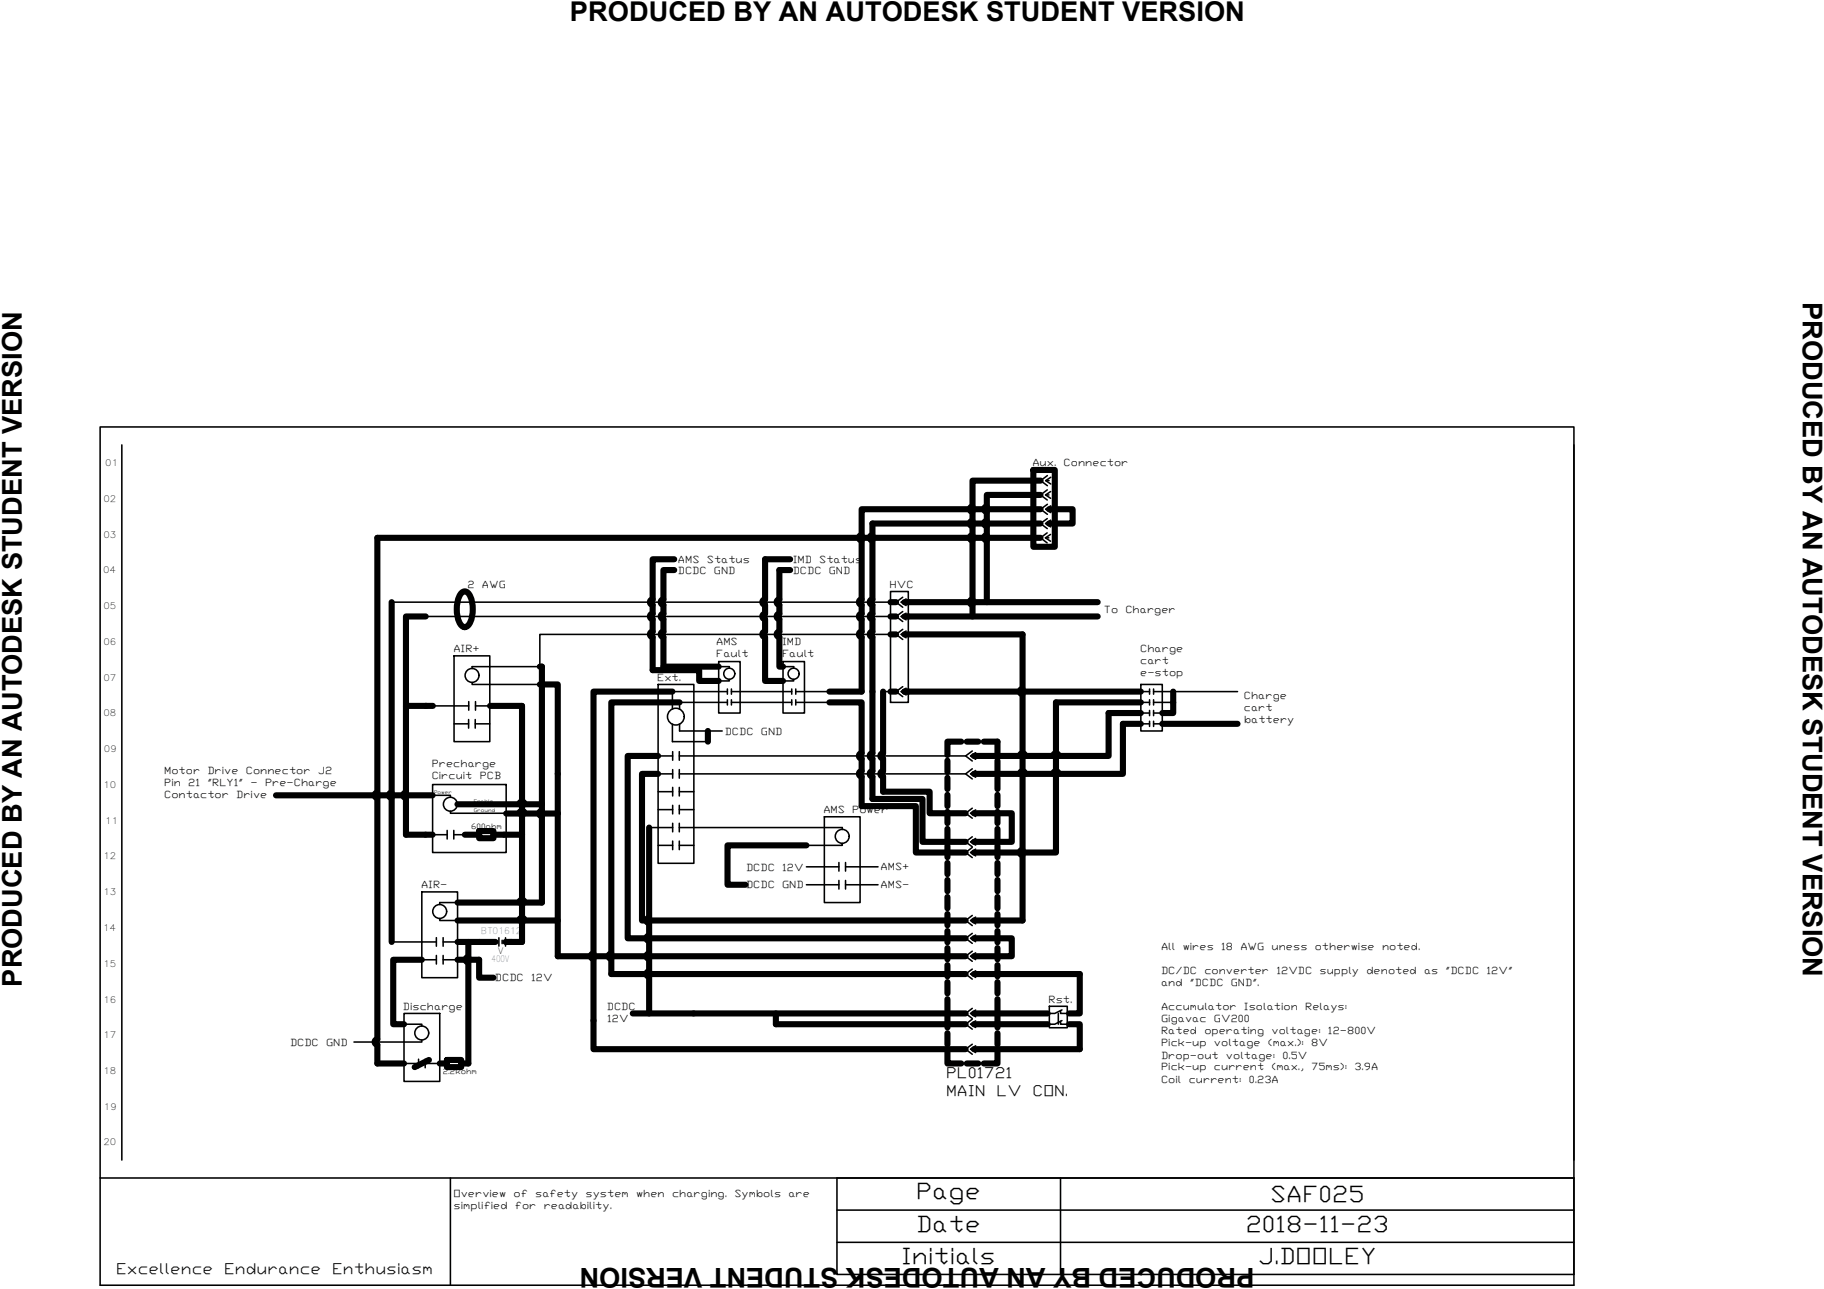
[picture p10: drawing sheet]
<svg xmlns="http://www.w3.org/2000/svg" width="297mm" height="210mm" viewBox="0 0 297 210" stroke-linecap="round" stroke-linejoin="round" font-family="sans-serif">
<g fill="none" stroke="#000" stroke-width=".25">
<path d="M16.3 69.5h240v139.8h-240zM19.8 72.4v116.5M170.3 78.3h.5M170.5 79.8l-1.1 .8 1.1 .8M170.6 77.4l-1.1 .9 1.1 .8M171.1 77.7l-.8 .6 .8 .5M256.3 72.4v116.5M63.8 98.1h81.2M145 96.3h2.9v18.1h-2.9zM146.8 98.1h.5M147 99.6l-1.1 .8 1.1 .8M147 97.3l-1.1 .8 1.1 .8"/>
<path d="M147.6 99.9l-.8 .5 .8 .5M147.6 97.5l-.8 .6 .8 .5M170.3 87.6h.5M170.3 85.3h.5M170.3 80.6h.5M170.3 82.9h.5M170.5 86.8l-1.1 .8 1.1 .8M170.5 84.4l-1.1 .9 1.1 .8M170.6 82.1l-1.1 .8 1.1 .8M171.1 87l-.8 .6 .8 .5M171.1 84.7l-.8 .6 .8 .5M171.1 80l-.8 .6 .8 .5"/>
<path d="M171.1 82.4l-.8 .5 .8 .6M69.3 100.4h75.7M70.5 114.9h5.8M73.9 106.8h5.9v14h-5.9zM73.9 117.9h2.4M76.3 117.2v1.4M76.3 114.3v1.3M76.9 111.1v.4h2.9M77.4 117.9h2.4M77.4 117.2v1.4M77.4 114.3v1.3M77.4 114.9h2.4"/>
<path d="M79.8 111.5h8.1M79.8 108.6h-2.9v.3M107.2 111.5h5.8v29.1h-5.8zM109.5 117.9v2.9h5.8M110.7 117.9v1.1h6.9M117 112.6h-7.5v2.9M117 114.4h-6.3v1.1M117 107.7h3.5v8.4h-3.5zM117 112.6h1.5M117 114.4h1.5M117 108.6h1.8v.2M118.5 112.2v.8"/>
<path d="M118.5 114v.8M118.8 110.6v.3h-1.8M119.1 112.6h9.8M119.1 114.4h9.8M119.1 112.2v.8M119.1 114v.8M127.5 107.7h3.5v8.4h-3.5zM127.5 108.6h1.8v.2M128.9 112.2v.8M128.9 114v.8M129.3 110.6v.3h-1.8M129.6 112.6h1.4"/>
<path d="M129.6 114.4h1.4M129.6 112.2v.8M129.6 114v.8M131 112.6h4.1M131 114.4h4.1M143.8 112.6h1.2M145 103.3h-57.1v5.3h-8.1M146.8 112.6h.5M146.8 100.4h.5M146.8 103.3h.5M147 102.5l-1.1 .8 1.1 .8M147 111.8l-1.1 .8 1.1 .8"/>
<path d="M147.6 102.8l-.8 .5 .8 .6M147.6 112.1l-.8 .5 .8 .6M185.8 111.5h3.5v7.5h-3.5zM185.8 112.6h1.4M185.8 114.4h1.4M185.8 116.1h1.4M185.8 117.9h1.4M187.2 112.2v.8M187.2 114v.8M187.2 115.7v.8M187.2 117.4v.9M187.9 112.2v.8"/>
<path d="M187.9 114v.8M187.9 115.7v.8M187.9 117.4v.9M187.9 112.6h13.6M187.9 114.4h3.2M187.9 116.1h1.4M187.9 117.9h1.4M70.4 127.8h12v11h-12zM70.4 129.5h2.9v.3M70.4 135.9h2.4M72.8 135.2v1.4M73.3 132.1v.3h9.1"/>
<path d="M73.9 135.2v1.4M73.9 135.9h2.4M105.7 134.8h3.8M107.2 123.1h2.3M107.2 126h2.3M107.2 128.9h2.3M107.2 131.8h2.3M107.2 137.7h2.3M109.5 122.4v1.4M109.5 125.3v1.4M109.5 128.2v1.4M109.5 131.1v1.4"/>
<path d="M109.5 134.1v1.4M109.5 137v1.4M110.6 134.8h26.6v.3M110.6 122.4v1.4M110.6 125.3v1.4M110.6 128.2v1.4M110.6 131.1v1.4M110.6 134.1v1.4M110.6 137v1.4M110.6 123.1h46.7M110.6 126h46.7M110.6 128.9h2.4"/>
<path d="M110.6 131.8h2.4M110.6 137.7h2.4M134.2 133h5.9v14h-5.9zM137.2 137.3v.4h-5.9M158.1 123.1h.5M158.1 126h.5M158.1 132.4h.5M158.1 137.1h.5M158.1 138.8h.5M158.3 131.6l-1 .8 1 .8M158.3 136.3l-1 .8 1 .8M158.3 138l-1 .8 1 .9"/>
<path d="M158.3 125.2l-1 .8 1 .8M158.3 122.3l-1 .8 1 .8M158.9 131.9l-.8 .5 .8 .6M158.9 136.5l-.8 .6 .8 .5M158.9 138.3l-.8 .5 .8 .6M158.9 125.5l-.8 .5 .8 .6M158.9 122.6l-.8 .5 .8 .5M63.8 153.4h7.3M68.7 145.2h5.8v14h-5.8zM68.7 156.3h2.4M71.1 152.7v1.4M71.1 155.6v1.4"/>
<path d="M71.6 149.6v.3h2.9M72.2 153.4h2.3M72.2 152.7v1.4M72.2 155.6v1.4M72.2 156.3h2.3M74.5 147h-2.9v.3M80.7 153.1v.6M81.2 152.7v1.4M81.8 153.1v.6M82.3 152.7v1.4M131.3 141.2h5.3M131.3 144.1h5.3"/>
<path d="M136.6 140.5v1.4M136.6 143.4v1.4M137.7 140.5v1.4M137.7 143.4v1.4M137.7 141.2h5.3M137.7 144.1h5.3M158.1 149.9h.5M158.1 152.8h.5M158.1 155.7h.5M158.1 158.6h.5M158.3 149.1l-1 .8 1 .8M158.3 152l-1 .8 1 .8"/>
<path d="M158.3 154.9l-1 .8 1 .8M158.3 157.8l-1 .8 1 .8M158.9 149.3l-.8 .6 .8 .5M158.9 152.3l-.8 .5 .8 .5M158.9 155.2l-.8 .5 .8 .6M158.9 158.1l-.8 .5 .8 .6M65.8 165h5.8v11.1h-5.8zM65.8 166.8h2.9v.3M65.8 173.2h2.4M68.2 172.5v1.4M68.7 169.4v.3h-11.1M69.2 172.5v1.4"/>
<path d="M69.2 173.2h2.4M158.1 165h.5M158.1 166.8h.5M158.1 170.9h.5M158.3 164.2l-1 .8 1 .9M158.3 166l-1 .8 1 .8M158.3 170l-1 .9 1 .8M158.9 164.5l-.8 .5 .8 .6M158.9 166.2l-.8 .6 .8 .5M158.9 170.3l-.8 .6 .8 .5M170.9 163.9h2.9v3.5h-2.9zM172.3 165v1.8"/>
<path d="M172.7 164.6v.4h1.4M172.7 166.3v.5h1.4M172.9 164.5l-1.1 .5h-1.2M172.9 166.2l-1.1 .6h-1.2M16.3 191.8h240v15.7h-120v-15.7M73.3 191.8v17.5M136.3 197.1h120M172.7 191.8v15.7M136.3 202.3h120"/>
<circle cx="160.7" cy="98" r=".26"/>
<circle cx="160.7" cy="98" r=".16"/>
<circle cx="160.7" cy="98" r=".07"/>
<circle cx="66.1" cy="114.9" r=".26"/>
<circle cx="66.1" cy="114.9" r=".16"/>
<circle cx="66.1" cy="114.9" r=".07"/>
<circle cx="76.9" cy="110" r="1.13"/>
<circle cx="87.9" cy="108.5" r=".26"/>
<circle cx="87.9" cy="108.5" r=".16"/>
<circle cx="87.9" cy="108.5" r=".07"/>
<circle cx="110.1" cy="116.7" r="1.37"/>
<circle cx="115.3" cy="119" r=".26"/>
<circle cx="115.3" cy="119" r=".16"/>
<circle cx="115.3" cy="119" r=".07"/>
<circle cx="118.8" cy="109.7" r=".9"/>
<circle cx="129.2" cy="109.7" r=".9"/>
<circle cx="158.4" cy="100.4" r=".26"/>
<circle cx="158.4" cy="100.4" r=".16"/>
<circle cx="158.4" cy="100.4" r=".07"/>
<circle cx="191" cy="112.6" r=".26"/>
<circle cx="191" cy="114.4" r=".26"/>
<circle cx="191" cy="114.4" r=".16"/>
<circle cx="191" cy="112.6" r=".16"/>
<circle cx="191" cy="112.6" r=".07"/>
<circle cx="191" cy="114.4" r=".07"/>
<circle cx="73.3" cy="131" r="1.13"/>
<circle cx="85" cy="135.9" r=".26"/>
<circle cx="85" cy="135.9" r=".16"/>
<circle cx="85" cy="135.9" r=".07"/>
<circle cx="88.2" cy="131" r=".26"/>
<circle cx="88.2" cy="131" r=".16"/>
<circle cx="88.2" cy="131" r=".07"/>
<circle cx="90.8" cy="132.5" r=".26"/>
<circle cx="90.8" cy="132.5" r=".16"/>
<circle cx="90.8" cy="132.5" r=".07"/>
<circle cx="137.2" cy="136.2" r="1.13"/>
<circle cx="71.6" cy="148.4" r="1.13"/>
<circle cx="76.3" cy="153.4" r=".26"/>
<circle cx="76.3" cy="153.4" r=".16"/>
<circle cx="76.3" cy="153.4" r=".07"/>
<circle cx="90.8" cy="149.9" r=".26"/>
<circle cx="90.8" cy="149.9" r=".16"/>
<circle cx="90.8" cy="149.9" r=".07"/>
<circle cx="68.7" cy="168.2" r="1.13"/>
<circle cx="105.7" cy="165" r=".26"/>
<circle cx="105.7" cy="165" r=".16"/>
<circle cx="105.7" cy="165" r=".07"/>
<circle cx="126.3" cy="165" r=".26"/>
<circle cx="126.3" cy="165" r=".16"/>
<circle cx="126.3" cy="165" r=".07"/>
</g>
<g fill="none" stroke="#000" stroke-width=".99">
<path d="M168.3 76.5h3.5v12.5h-3.5zM169.5 78.3h-11.1v4.2a.42 .42 0 0 0-.5 .4 .42 .42 0 0 0 .5 .4M63.8 98.1v31M75 96.7a.74 .74 0 0 1 1.3 0 5.2 5.2 0 0 1 0 5 .74 .74 0 0 1-1.3 0 5.2 5.2 0 0 1 0-5zM106.3 97.6a.43 .43 0 0 0-.5 .4 .43 .43 0 0 0 .5 .5M106.3 99.9a.43 .43 0 0 0-.5 .5 .43 .43 0 0 0 .5 .4M106.3 98.5v1.5M109.8 91.1h-3.5v6.5M109.8 92.8h-1.8v4.8a.42 .42 0 0 0-.4 .5 .42 .42 0 0 0 .4 .4v1.5a.42 .42 0 0 0-.4 .4 .42 .42 0 0 0 .4 .4M126.9 97.6a.43 .43 0 0 0-.4 .4 .43 .43 0 0 0 .4 .5M126.9 99.9a.43 .43 0 0 0-.4 .5 .43 .43 0 0 0 .4 .4M126.9 98.5v1.5"/>
<path d="M128.7 91.1h-4.1v6.5a.43 .43 0 0 0-.5 .4 .43 .43 0 0 0 .5 .5v1.5a.42 .42 0 0 0-.5 .4 .42 .42 0 0 0 .5 .4M128.7 92.8h-1.8v4.8M140.3 87.1a.43 .43 0 0 0-.4 .5 .43 .43 0 0 0 .4 .4M140.3 97.6a.43 .43 0 0 0-.4 .4 .43 .43 0 0 0 .4 .5M140.3 99.9a.43 .43 0 0 0-.4 .5 .43 .43 0 0 0 .4 .4M140.3 88v9.6M140.3 98.5v1.5M142.1 87.1a.43 .43 0 0 0-.5 .5 .43 .43 0 0 0 .5 .4v9.6a.42 .42 0 0 0-.5 .5 .42 .42 0 0 0 .5 .4v1.5a.42 .42 0 0 0-.5 .4 .42 .42 0 0 0 .5 .4M145 98.1h.9M147.3 98.1h31.5M158.4 84.8a.43 .43 0 0 0-.5 .4 .43 .43 0 0 0 .5 .5M158.4 87.1a.43 .43 0 0 0-.5 .5 .43 .43 0 0 0 .5 .4v9.6a.42 .42 0 0 0-.5 .5 .42 .42 0 0 0 .5 .4v1.9"/>
<path d="M158.4 83.4v1.4M158.4 85.7v1.5M160.7 84.8a.43 .43 0 0 0-.4 .4 .43 .43 0 0 0 .4 .5M160.7 87.1a.43 .43 0 0 0-.4 .5 .43 .43 0 0 0 .4 .4v10.1M160.7 83.4v1.4M160.7 85.7v1.5M169.4 87.6h-107.9l-.1 41.5a.43 .43 0 0 0-.4 .4 .43 .43 0 0 0 .4 .4l.1 39.4M169.4 80.6h-8.7v1.9a.42 .42 0 0 0-.4 .4 .42 .42 0 0 0 .4 .4M169.4 85.3h-27.3v1.9M169.5 82.9h-29.2v4.3M170.8 82.9h3.9v2.4h-3.9M66.1 114.9h4.4"/>
<path d="M69.3 100.4h-3.2v28.7a.43 .43 0 0 0-.4 .4 .43 .43 0 0 0 .4 .4v6h4.3M79.8 114.9h5.2v21M87.9 111.5h2.9v21M87.9 108.6h.4v23.4M106.3 102.9a.43 .43 0 0 0-.5 .4 .43 .43 0 0 0 .5 .4M106.3 103.8v5.3h7.6v1.8h3.1M106.3 100.8v2.1M108 100.8v2.1a.43 .43 0 0 0-.4 .4 .43 .43 0 0 0 .4 .4v4.9h9M109.5 112.6h-12.8v42.7a.43 .43 0 0 0-.5 .4 .43 .43 0 0 0 .4 .4M110.7 114.4h-11.1v40.9a.43 .43 0 0 0-.5 .4 .43 .43 0 0 0 .4 .4M115.3 119v1.8M124.6 100.8v2.1a.44 .44 0 0 0-.5 .4 .44 .44 0 0 0 .5 .5v7.1h2.9"/>
<path d="M126.9 102.9a.43 .43 0 0 0-.4 .4 .43 .43 0 0 0 .4 .4M126.9 103.8v4.8h.6M126.9 100.8v2.1M135.1 114.4h5.2v8.3M140.3 102.9a.43 .43 0 0 0-.4 .4 .43 .43 0 0 0 .4 .4M140.3 103.8v8.8h-5.2M140.3 100.8v2.1M142.1 100.8v2.1a.44 .44 0 0 0-.5 .4 .44 .44 0 0 0 .5 .5v18.9a.43 .43 0 0 0-.5 .4 .43 .43 0 0 0 .5 .4M143.8 112.6v10.1a.43 .43 0 0 0-.4 .4 .43 .43 0 0 0 .4 .4M145 112.6h.9M145 103.3h.9M145 100.4h.9"/>
<path d="M147.3 112.6h38.5M147.3 103.3h19.2v8.9M147.3 100.4h31.5M166.5 112.2a.44 .44 0 0 0-.4 .4 .44 .44 0 0 0 .4 .5v25.3a.43 .43 0 0 0-.4 .4 .43 .43 0 0 0 .4 .4M185.8 114.4h-13.8v24.4h-13.4M185.8 117.9h-2.9v8.1h-10.5a.43 .43 0 0 0-.4-.4 .43 .43 0 0 0-.5 .4h-4.5a.44 .44 0 0 0-.5-.4 .44 .44 0 0 0-.4 .4h-7.5M185.8 116.1h-5.3v7h-8.1M189.3 117.9h12.2M191.1 112.6v3.5h-1.8M44.9 129.5h25.5M63.8 129.1a.43 .43 0 0 0-.5 .4 .43 .43 0 0 0 .5 .4M63.8 130v23.4"/>
<path d="M74.5 131h10.1a.43 .43 0 0 1 .4-.5 .43 .43 0 0 1 .4 .5h2.9M75.7 135.9h2.3M78 135.3h2.4v1.2h-2.4zM80.4 135.9h4.6M82.4 132.5h2.2a.43 .43 0 0 1 .4-.5 .43 .43 0 0 1 .4 .5h5.4M85 135.9v17.5h-2.7M88.2 132a.43 .43 0 0 0-.4 .5 .43 .43 0 0 0 .4 .4M88.3 132.9v14.1h-2.9a.43 .43 0 0 0-.4-.5 .43 .43 0 0 0-.4 .5h-10.1M90.8 132.5v17.4h-5.4a.43 .43 0 0 0-.4-.4 .43 .43 0 0 0-.4 .4h-10.1M105.7 134.8v14.7M107.2 126h-2.7v23.9h52.8M107.2 123.1h-5v29.7h55.1"/>
<path d="M131.3 137.7h-12.8v6.4h2.9M140.3 125.6a.43 .43 0 0 0-.4 .4 .43 .43 0 0 0 .4 .4M140.3 122.7a.43 .43 0 0 0-.4 .4 .43 .43 0 0 0 .4 .4M140.3 126.5v4.8h8.8v7.5h8.2M140.3 123.5v2.1M142.1 123.5v2.1a.43 .43 0 0 0-.5 .4 .43 .43 0 0 0 .5 .4v3.7h8.1v7h7.1M143.8 123.5v2.1a.43 .43 0 0 0-.4 .4 .43 .43 0 0 0 .4 .4v2.5h7.6v3.5h5.9M154.3 123.9v1.8M154.3 126.7v1.8M154.3 129.4v1.9M154.3 132.2v1.8M154.3 135v1.8"/>
<path d="M154.3 137.7v1.9M156.5 120.8h-2.2v2.2M157.4 120.8h1.9M158.6 132.4h6.2v4.7h-6.2M158.6 123.1h7.5M160.2 120.8h2.2v2.2M162.4 123.9v1.8M162.4 126.7v1.8M162.4 129.4v1.9M162.4 132.2v1.8M162.4 135v1.8M162.4 137.7v1.9"/>
<path d="M166.1 123.1a.43 .43 0 0 1 .4-.4 .43 .43 0 0 1 .4 .4M166.5 139.3v10.6h-7.9M167 123.1h4.5M171.5 123.1a.43 .43 0 0 1 .5-.4 .43 .43 0 0 1 .4 .4M68.7 156.3h-4.7v10.5h1.8M74.5 156.3h3.5v2.9h2.4M74.5 153.4h6.2M76.3 153.4v2.4a.43 .43 0 0 0-.5 .5 .43 .43 0 0 0 .5 .4M76.3 156.7v16.5h-1.2M90.8 149.9v5.8h66.5M96.7 156.2v14.7h60.6M99.6 156.2v2.4h57.7"/>
<path d="M105.7 158.2a.43 .43 0 0 0-.4 .4 .43 .43 0 0 0 .4 .4M105.7 155.3a.43 .43 0 0 0-.4 .4 .43 .43 0 0 0 .4 .4M105.7 152.4a.43 .43 0 0 0-.4 .4 .43 .43 0 0 0 .4 .4M105.7 149.5a.43 .43 0 0 0-.4 .4 .43 .43 0 0 0 .4 .4M105.7 150.3v2.1M105.7 153.2v2.1M105.7 156.2v2M105.7 159.1v5.9M154.3 140.5v1.9M154.3 143.3v1.8M154.3 146.1v1.8M154.3 148.8v1.9"/>
<path d="M154.3 151.6v1.9M154.3 154.4v1.8M154.3 157.2v1.8M154.3 159.9v1.9M158.6 158.6h17.2v6.4h-1.7M158.6 152.8h6.2v2.9h-6.2M162.4 140.5v1.9M162.4 143.3v1.8M162.4 146.1v1.8M162.4 148.8v1.9M162.4 151.6v1.9M162.4 154.4v1.8"/>
<path d="M162.4 157.2v1.8M162.4 159.9v1.9M61.4 169.2a.43 .43 0 0 0-.4 .5 .43 .43 0 0 0 .4 .4M61.5 170.1v3.1h4.3M69.9 172.6l-2.4 1.2M71.6 173.2h1.2M72.8 172.6h2.3v1.2h-2.3zM103 165h54.3M126.4 165v1.8h30.9M154.3 171v2.2h2.2M154.3 162.7v1.8M154.3 165.5v1.8"/>
<path d="M154.3 168.2v1.9M157.4 173.2h1.9M158.6 165h12M158.6 166.8h12M162.4 171v2.2h-2.2M162.4 162.7v1.8M162.4 165.5v1.8M162.4 168.2v1.9M174.1 166.8h1.7v4.1h-17.2"/>
</g>
<g font-size="4.4">
<text x="92.8" y="3.4">PRODUCED BY AN AUTODESK STUDENT VERSION</text>
<text x="293.6" y="49.2" transform="rotate(90 293.6 49.2)">PRODUCED BY AN AUTODESK STUDENT VERSION</text>
<text x="3.5" y="160.6" transform="rotate(-90 3.5 160.6)">PRODUCED BY AN AUTODESK STUDENT VERSION</text>
<text x="204.3" y="206.4" transform="rotate(180 204.3 206.4)">PRODUCED BY AN AUTODESK STUDENT VERSION</text>
</g>
<g font-size="3.7">
<text x="149.2" y="195.3">Page</text>
<text x="206.8" y="195.7">SAF025</text>
<text x="149.2" y="200.6">Date</text>
<text x="202.9" y="200.6">2018-11-23</text>
<text x="146.8" y="205.8">Initials</text>
<text x="204.8" y="205.8">J.DOOLEY</text>
</g>
<g font-size="2.4">
<text x="154.1" y="175.5">PL01721</text>
<text x="154.1" y="178.5">MAIN</text>
<text x="162.3" y="178.5">LV</text>
<text x="168.2" y="178.5">CON.</text>
<text x="18.9" y="207.5">Excellence</text>
<text x="36.5" y="207.5">Endurance</text>
<text x="54.1" y="207.5">Enthusiasm</text>
</g>
<g font-size="1.6">
<text x="168.1" y="76">Aux.</text>
<text x="173.2" y="76">Connector</text>
<text x="76.1" y="95.8">2</text>
<text x="78.5" y="95.8">AWG</text>
<text x="110.4" y="93.4">DCDC</text>
<text x="110.4" y="91.7">AMS</text>
<text x="115.1" y="91.7">Status</text>
<text x="116.3" y="93.4">GND</text>
<text x="129.1" y="91.7">IMD</text>
<text x="129.1" y="93.4">DCDC</text>
<text x="133.4" y="91.7">Status</text>
<text x="135" y="93.4">GND</text>
<text x="144.9" y="95.8">HVC</text>
<text x="179.8" y="99.8">To</text>
<text x="183.3" y="99.8">Charger</text>
<text x="73.8" y="106.2">AIR+</text>
<text x="116.6" y="105.1">AMS</text>
<text x="116.6" y="107">Fault</text>
<text x="127.4" y="105.1">IMD</text>
<text x="127.4" y="107">Fault</text>
<text x="185.7" y="106.2">Charge</text>
<text x="107" y="110.9">Ext.</text>
<text x="185.7" y="108.2">cart</text>
<text x="185.7" y="110.1">e-stop</text>
<text x="202.6" y="113.8">Charge</text>
<text x="118" y="119.6">DCDC</text>
<text x="123.9" y="119.6">GND</text>
<text x="202.6" y="115.7">cart</text>
<text x="202.6" y="117.7">battery</text>
<text x="70.3" y="124.9">Precharge</text>
<text x="26.7" y="126">Motor</text>
<text x="26.7" y="128">Pin</text>
<text x="26.7" y="129.9">Contactor</text>
<text x="30.7" y="128">21</text>
<text x="33.8" y="126">Drive</text>
<text x="33.8" y="128">&quot;RLY1&quot;</text>
<text x="38.5" y="129.9">Drive</text>
<text x="40" y="126">Connector</text>
<text x="40.8" y="128">-</text>
<text x="43.2" y="128">Pre-Charge</text>
<text x="51.8" y="126">J2</text>
<text x="70.3" y="126.8">Circuit</text>
<text x="78.1" y="126.8">PCB</text>
<text x="134.1" y="132.4">AMS</text>
<text x="138.8" y="132.4">Power</text>
<text x="121.5" y="141.8">DCDC</text>
<text x="127.4" y="141.8">12V</text>
<text x="143.4" y="141.7">AMS+</text>
<text x="68.6" y="144.7">AIR-</text>
<text x="121.5" y="144.7">DCDC</text>
<text x="127.4" y="144.7">GND</text>
<text x="143.4" y="144.7">AMS-</text>
<text x="189.1" y="154.8">All</text>
<text x="192.6" y="154.8">wires</text>
<text x="198.9" y="154.8">18</text>
<text x="202" y="154.8">AWG</text>
<text x="207.1" y="154.8">uness</text>
<text x="214.1" y="154.8">otherwise</text>
<text x="225.1" y="154.8">noted.</text>
<text x="80.6" y="159.8">DCDC</text>
<text x="86.5" y="159.8">12V</text>
<text x="189.1" y="158.7">DC/DC</text>
<text x="189.1" y="160.6">and</text>
<text x="193.8" y="160.6">&quot;DCDC</text>
<text x="196.1" y="158.7">converter</text>
<text x="200.4" y="160.6">GND&quot;.</text>
<text x="207.9" y="158.7">12VDC</text>
<text x="214.9" y="158.7">supply</text>
<text x="222.5" y="158.7">denoted</text>
<text x="231.9" y="158.7">as</text>
<text x="235.4" y="158.7">&quot;DCDC</text>
<text x="242.1" y="158.7">12V&quot;</text>
<text x="65.6" y="164.5">Discharge</text>
<text x="98.8" y="164.5">DCDC</text>
<text x="98.9" y="166.4">12V</text>
<text x="170.8" y="163.3">Rst.</text>
<text x="189.1" y="164.5">Accumulator</text>
<text x="189.1" y="166.5">Gigavac</text>
<text x="197.7" y="166.5">GV200</text>
<text x="202.6" y="164.5">Isolation</text>
<text x="212.5" y="164.5">Relays:</text>
<text x="47.2" y="170.3">DCDC</text>
<text x="53.1" y="170.3">GND</text>
<text x="189.1" y="168.4">Rated</text>
<text x="189.1" y="170.4">Pick-up</text>
<text x="189.1" y="172.4">Drop-out</text>
<text x="196.1" y="168.4">operating</text>
<text x="197.7" y="170.4">voltage</text>
<text x="199.6" y="172.4">voltage:</text>
<text x="206.5" y="170.4">(max.):</text>
<text x="207.1" y="168.4">voltage:</text>
<text x="208.8" y="172.4">0.5V</text>
<text x="213.5" y="170.4">8V</text>
<text x="216.3" y="168.4">12-800V</text>
<text x="189.1" y="174.3">Pick-up</text>
<text x="189.1" y="176.3">Coil</text>
<text x="193.6" y="176.3">current:</text>
<text x="197.7" y="174.3">current</text>
<text x="203.4" y="176.3">0.23A</text>
<text x="207.1" y="174.3">(max.,</text>
<text x="213.5" y="174.3">75ms):</text>
<text x="220.6" y="174.3">3.9A</text>
<text x="73.9" y="194.9">Overview</text>
<text x="73.9" y="196.9">simplified</text>
<text x="83.6" y="194.9">of</text>
<text x="83.8" y="196.9">for</text>
<text x="87.2" y="194.9">safety</text>
<text x="88.5" y="196.9">readability.</text>
<text x="95.4" y="194.9">system</text>
<text x="103.6" y="194.9">when</text>
<text x="109.4" y="194.9">charging.</text>
<text x="119.6" y="194.9">Symbols</text>
<text x="128.4" y="194.9">are</text>
</g>
<g font-size="1.5">
<text x="17.2" y="75.9">01</text>
<text x="16.9" y="81.7">02</text>
<text x="16.9" y="87.6">03</text>
<text x="16.8" y="93.4">04</text>
<text x="16.9" y="99.2">05</text>
<text x="16.9" y="105">06</text>
<text x="16.9" y="110.8">07</text>
<text x="16.9" y="116.7">08</text>
<text x="16.9" y="122.5">09</text>
<text x="16.9" y="128.3">10</text>
<text x="17.2" y="134.1">11</text>
<text x="16.9" y="139.9">12</text>
<text x="16.9" y="145.8">13</text>
<text x="16.8" y="151.6">14</text>
<text x="81.1" y="155.3">V</text>
<text x="16.9" y="157.4">15</text>
<text x="16.9" y="163.3">16</text>
<text x="16.9" y="169.1">17</text>
<text x="16.9" y="174.9">18</text>
<text x="16.9" y="180.7">19</text>
<text x="16.9" y="186.5">20</text>
</g>
<g font-size="1.5" fill="#007fff">
<text x="78.3" y="152.2">BT01612</text>
<text x="80.1" y="156.7">400V</text>
</g>
<text font-size="1.5" fill="#6eddc1" x="82.6" y="153.7">+</text>
<g font-size="1.2">
<text x="76.7" y="135.1">600ohm</text>
<text x="72.1" y="174.9">2.2kohm</text>
</g>
<g font-size=".8">
<text x="70.7" y="129.2">Power</text>
<text x="77.1" y="130.7">Enable</text>
<text x="77.1" y="132.2">Ground</text>
</g>
</svg>
